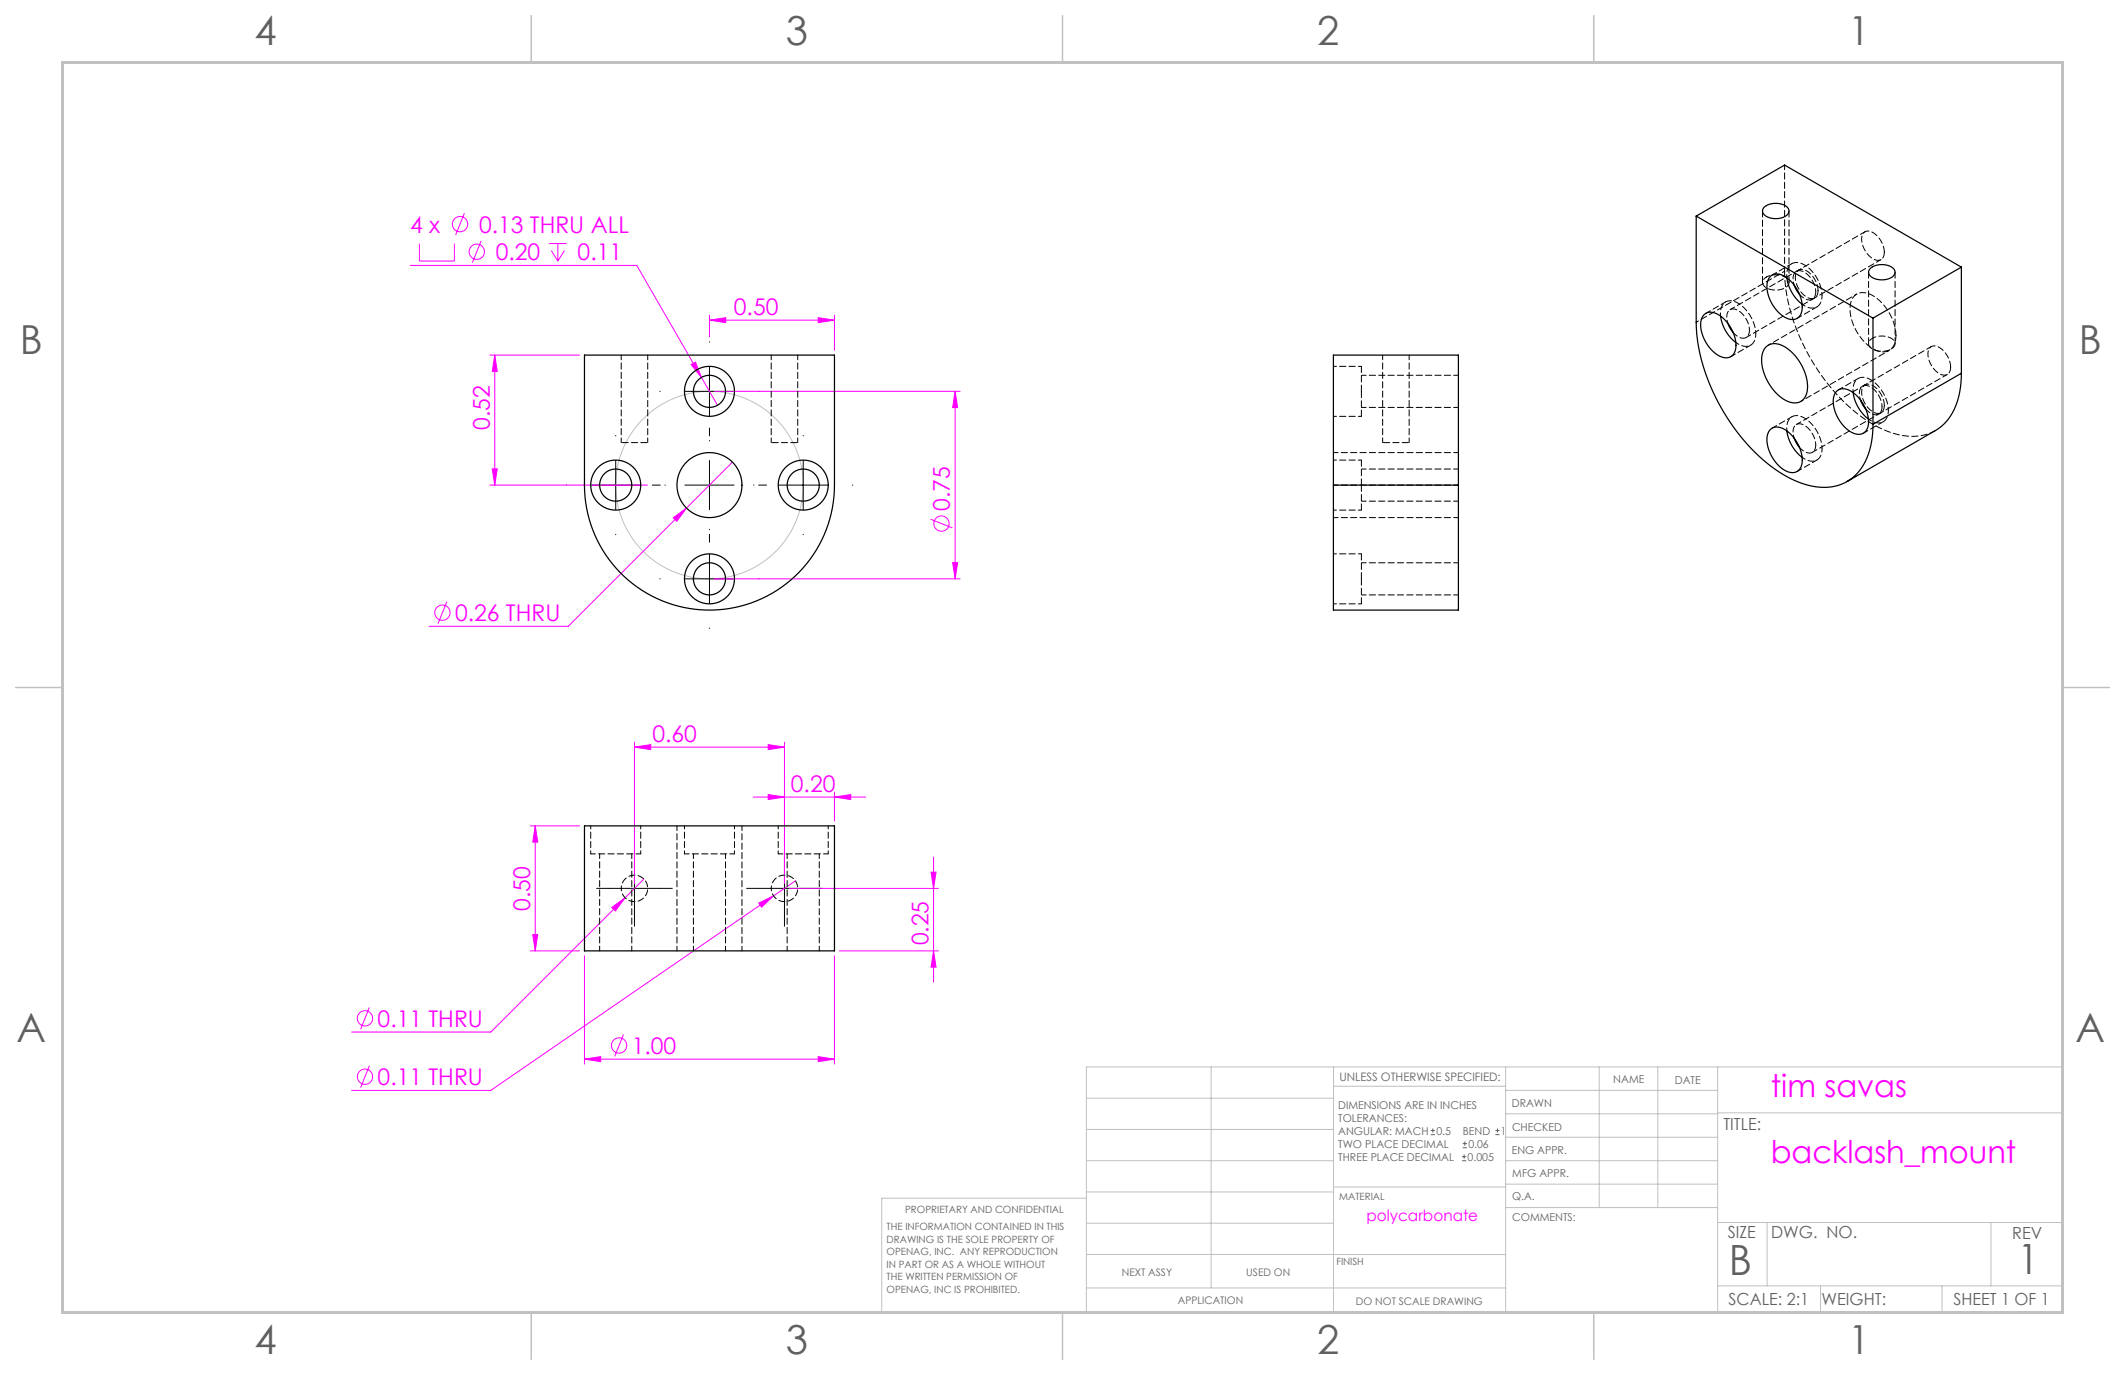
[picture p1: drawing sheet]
<svg xmlns="http://www.w3.org/2000/svg" width="432mm" height="279mm" viewBox="0 0 432 279" stroke-linecap="round" stroke-linejoin="round" font-family="sans-serif">
<g fill="none" stroke="#f0f" stroke-width=".2">
<path d="M83.4 53.9h46l16.4 28.4M85.2 49.5v3.5h7.1v-3.5M94.4 43.3l-1.8 4.5M97.8 48.9l-1.8 4.5M111.6 49.5h3.5M112 50.9l1.4 2.1M113.4 49.5v3.5M114.7 50.9l-1.3 2.1M99.5 72.2h18.3M100.5 72.2v26.4M100.5 72.2l.5 3.3h-1zM140.4 74.1l.9-.5 1.2 3.1z"/>
<path d="M144.2 65.1l3.3-.6v1.1zM144.2 64.1v4.3M144.2 65.1h25.4M145.2 79.5h49.9M166.3 64.5l3.3 .6-3.3 .5zM169.6 64.1v7.1M194.1 79.5l.5 3.3h-1zM194.1 79.5v38.1M99.5 98.6h32.1M100 95.3h1l-.5 3.3zM148.8 93.9l-33.3 33.4h-28.3M136.8 105.2l2.7-2-2 2.7z"/>
<path d="M145.2 117.6h49.9M189.1 105.5l4.4 1.8M193.6 114.3h1l-.5 3.3zM90.8 122.3l-1.8 4.4M128.9 151.8l3.3-.5v1zM128.9 150.8v28.7M128.9 151.8h30.5M156.1 151.3l3.3 .5-3.3 .5zM159.4 150.8v28.7M107.8 167.8h10M108.8 167.8v25.4M108.8 167.8l.5 3.3h-1z"/>
<path d="M130.8 178.6l-31.1 31.1h-28.2M153.1 162h22.8M156.1 161.5l3.3 .5-3.3 .5zM161.6 179l-61.9 42.6h-28.2M169.6 162l3.3-.5v1zM169.6 161v5.8M189.2 177.2h1l-.5 3.3zM189.7 174.2v25.4M107.8 193.2h10M108.3 189.9h1l-.5 3.3zM118.8 194.2v22M124.3 184.4l2.7-2-2 2.7z"/>
<path d="M154.2 183.5l3-1.5-2.4 2.3zM160.4 180.5h30.3M169.6 194.2v22M170.6 193.2h20.1M189.7 193.2l.5 3.3h-1zM75.1 204.7l-1.8 4.5M75.1 216.6l-1.8 4.4M118.8 215.2l3.3-.5v1zM118.8 215.2h50.8M126.7 210.2l-1.8 4.5M166.3 214.7l3.3 .5-3.3 .5z"/>
<circle cx="93.5" cy="45.5" r="1.56"/>
<circle cx="96.9" cy="51.2" r="1.56"/>
<circle cx="191.3" cy="106.4" r="1.56"/>
<circle cx="89.9" cy="124.5" r="1.56"/>
<circle cx="74.2" cy="206.9" r="1.56"/>
<circle cx="74.2" cy="218.8" r="1.56"/>
<circle cx="125.8" cy="212.4" r="1.56"/>
</g>
<path d="M290.7 230.6h.9M290.7 229.7h.9M291.2 229.3v.8M297.1 235.9h.8M297.1 235h.8M297.2 233.2h.9M297.2 232.4h.9M297.5 234.6v.8M297.7 232v.8M303.9 230.6h.8M303.9 229.7h.8M304.3 229.3v.8" fill="none" stroke="#606060" stroke-width=".2"/>
<g fill="none" stroke="#c0c0c0" stroke-width=".2">
<path d="M246.1 216.8v44.9M271 216.8v49.9M305.9 216.8v49.9M325 216.8v28.6M336.9 216.8v28.6M349 216.8v49.9M220.8 235.9h50.2M220.8 229.5h50.2M220.8 223.2h50.2M271 220.7h34.9M305.9 231.1h43.1M305.9 226.3h43.1"/>
<path d="M305.9 221.6h43.1M305.9 235.9h43.1M349 226.1h70.1M220.8 243.5h-41.6v23.2h239.9v-49.9h-198.3v49.9M220.8 254.9h85.1M220.8 248.6h50.2M220.8 242.2h50.2M271 241.2h35.1M305.9 240.6h43.1M306.1 245.4h42.9M349 248.4h70.1M359.1 248.4v12.9"/>
<path d="M404.6 248.4v12.9M220.8 261.7h85.1M349 261.3h70.1M369.9 261.3v5.4M394.6 261.3v5.4"/>
<circle cx="144.2" cy="98.6" r="19.1"/>
</g>
<g fill="none" stroke="#000" stroke-width=".2" stroke-dasharray="15.2 1.3 1.3 1.3">
<path d="M134.2 79.5h-.1M144.2 69.5v-.1M154.2 79.5h.1M115.1 98.6h-.1M125.1 88.6v-.1M134.2 98.6h-1.6M135.1 98.6h.1M144.2 88.6v-1.6M144.2 89.5v.1M153.2 98.6h-.1M154.2 98.6h1.6M163.2 88.6v-.1"/>
<path d="M173.2 98.6h.1M125.1 108.6v.1M134.2 117.6h-.1M144.2 108.6v1.6M144.2 107.6v-.1M154.2 117.6h.1M163.2 108.6v.1M144.2 127.6v.1M128.9 175.5v-2.7M159.4 175.5v-2.7M123.9 180.5h-2.7M128.9 185.5v2.7"/>
<path d="M133.9 180.5h2.7M154.4 180.5h-2.7M159.4 185.5v2.7M164.4 180.5h2.7"/>
</g>
<g fill="none" stroke="#000" stroke-width=".2">
<path d="M139.2 79.5h10M144.2 74.5v10M120.1 98.6h10M125.1 93.6v10M139.2 98.6h10M144.2 93.6v10M158.2 98.6h10M163.2 93.6v10M139.2 117.6h10M144.2 112.6v10M128.9 175.5v10M159.4 175.5v10"/>
<path d="M123.9 180.5h10M154.4 180.5h10"/>
</g>
<path d="M107.9 3.2v9.5M215.9 3.2v9.5M323.8 3.2v9.5M3.2 139.7h9.5M419.1 139.7h9.5M107.9 266.7v9.5M215.9 266.7v9.5M323.8 266.7v9.5" fill="none" stroke="#c0c0c0" stroke-width=".3"/>
<path d="M12.7 12.7h406.4v254h-406.4z" fill="none" stroke="#c0c0c0" stroke-width=".6"/>
<g fill="#f0f">
<path d="M193.6 114.3h1l-.5 3.3zM194.1 79.5l.5 3.3h-1z"/>
<path d="M140.4 74.1l2.1 2.6-1.2-3.1zM136.8 105.2l.7 .7 2-2.7zM144.2 65.1l3.3-.6v1.1zM166.3 64.5l3.3 .6-3.3 .5zM118.8 215.2l3.3-.5v1zM166.3 214.7l3.3 .5-3.3 .5zM124.3 184.4l.7 .7 2-2.7zM154.2 183.5l.6 .8 2.4-2.3zM156.1 161.5l3.3 .5-3.3 .5zM169.6 162l3.3-.5v1zM128.9 151.8l3.3-.5v1zM156.1 151.3l3.3 .5-3.3 .5z"/>
<path d="M100 95.3h1l-.5 3.3zM100.5 72.2l.5 3.3h-1z"/>
<path d="M108.8 167.8l.5 3.3h-1zM108.3 189.9h1l-.5 3.3zM189.2 177.2h1l-.5 3.3zM189.7 193.2l.5 3.3h-1z"/>
</g>
<g fill="none" stroke="#000" stroke-width=".25">
<path d="M344.7 43.9v21.6a39.7 39.7 0 0 0 10.4 24.8 26 26 0 0 0 12.8 8.4 9.5 9.5 0 0 0 12-7.3l.5-2.5 .2-2.7M344.7 43.9l35.9 20.7M344.7 43.9l17.9-10.4 36 20.8M358.5 42.1a3.7 3.7 0 0 1 4.9 .2 1.36 1.36 0 0 1-1.3 1.9 3.4 3.4 0 0 1-3.9-1l-.1-.4zM359.8 56.1a2.6 2.6 0 0 1 3.3 .3 7.4 7.4 0 0 1 3 7.1 2.08 2.08 0 0 1-3.4 1 7.5 7.5 0 0 1-3.5-7.3zM363.1 56.4a8.2 8.2 0 0 0 3.1 5.4M364.6 57.9l.5 1.1 .6 .8M380 54.6a3.7 3.7 0 0 1 4.9 .2 1.36 1.36 0 0 1-1.2 1.9 3.4 3.4 0 0 1-3.9-1.1v-.6zM398.6 54.3l-18 10.3M398.6 54.3v21.5M118.8 72.2h50.8v26.4a25.4 25.4 0 0 1-25.4 25.4 25.4 25.4 0 0 1-25.4-25.4zM346.3 63.9a2.6 2.6 0 0 1 3.3 .3 7.4 7.4 0 0 1 3 7.1 2.08 2.08 0 0 1-3.3 1 7.5 7.5 0 0 1-3.6-7.3z"/>
<path d="M349.6 64.2a8.2 8.2 0 0 0 3.1 5.4M351.1 65.7l.5 1.1 .6 .8M358.9 70.5a3.3 3.3 0 0 1 4.4 .4 10 10 0 0 1 3.9 8.6 2.62 2.62 0 0 1-3.9 2.1 9.9 9.9 0 0 1-5.3-9.4l.3-.8zM373.3 79.4a2.6 2.6 0 0 1 3.3 .4 7.4 7.4 0 0 1 2.9 7.1 2.08 2.08 0 0 1-3.3 .9 7.5 7.5 0 0 1-3.6-7.2zM376.6 79.8a8.2 8.2 0 0 0 3.1 5.4M380.6 64.6v21.6M398.6 75.8a13.8 13.8 0 0 1-4.1 10.8l-1.2 .9-18 10.3M398.6 75.8l-18 10.4M270.9 98.6v25.4h25.4v-25.4M270.9 98.6v-26.4h25.4v26.4M270.9 98.6h25.4M359.8 87.2a2.6 2.6 0 0 1 3.3 .4 7.4 7.4 0 0 1 3 7 2.08 2.08 0 0 1-3.4 1 7.5 7.5 0 0 1-3.5-7.3z"/>
<path d="M363.1 87.6a8.2 8.2 0 0 0 3.1 5.3M364.6 89l.5 1.2 .6 .7M378 81.3l.6 1.1 .5 .7M118.8 167.8h50.8v25.4h-50.8z"/>
<circle cx="144.2" cy="79.5" r="5.1"/>
<circle cx="144.2" cy="79.5" r="3.3"/>
<circle cx="125.1" cy="98.6" r="5.1"/>
<circle cx="125.1" cy="98.6" r="3.3"/>
<circle cx="144.2" cy="98.6" r="6.6"/>
<circle cx="163.2" cy="98.6" r="5.1"/>
<circle cx="163.2" cy="98.6" r="3.3"/>
<circle cx="144.2" cy="117.6" r="5.1"/>
<circle cx="144.2" cy="117.6" r="3.3"/>
</g>
<path d="M126.2 89.9h5.4M156.7 89.9h5.4M281 89.9h5.3" fill="none" stroke="#000" stroke-width=".2" stroke-dasharray="1.3 .6" stroke-dashoffset="-.2"/>
<g fill="none" stroke="#000" stroke-width=".2" stroke-dasharray="1.3 .6" stroke-dashoffset=".3">
<path d="M362.6 33.5v21.6M126.2 72.2v17.7M156.7 72.2v17.7M281 72.2v17.7M296.3 76.3h-19.7M131.6 89.9v-17.7M162.1 89.9v-17.7M270.9 98.6h25.4M276.6 82.8h19.7M286.3 89.9v-17.7M296.3 95.3h-19.7M296.3 92h-25.4"/>
<path d="M270.9 105.2h25.4M276.6 101.8h19.7M296.3 114.4h-19.7M276.6 120.9h19.7M120 173.5h10.2M121.9 173.5v19.7M137.6 167.8v25.4M139.1 173.5h10.1M140.9 173.5v19.7M158.1 173.5h10.2M160 173.5v19.7M128.4 193.2v-19.7"/>
<path d="M147.4 193.2v-19.7M150.8 193.2v-25.4M166.5 193.2v-19.7"/>
</g>
<g fill="none" stroke="#000" stroke-width=".2" stroke-dasharray="1.3 .6">
<path d="M358.1 42.9v14.5M363.5 57.4v-14.5M369.4 59a4.5 4.5 0 0 0-3.3-4.3 1.59 1.59 0 0 0-1.2 2.2 4.5 4.5 0 0 0 3.2 3.8 1.36 1.36 0 0 0 1.3-1.7M379.7 55.3v14.5M382.9 51.3a4.5 4.5 0 0 0-3.4-4.4 1.59 1.59 0 0 0-1.2 2.2 4.5 4.5 0 0 0 3.2 3.8 1.36 1.36 0 0 0 1.4-1.6M276.6 79.5v-5.1M385.1 69.8v-14.5M396.4 74.6a4.5 4.5 0 0 0-3.4-4.3 1.59 1.59 0 0 0-1.2 2.2 4.5 4.5 0 0 0 3.2 3.7 1.36 1.36 0 0 0 1.4-1.6M276.6 98.6v-5.1M276.6 84.6v-5.1M382.9 82.4a4.5 4.5 0 0 0-3.4-4.3 1.59 1.59 0 0 0-1.2 2.1 4.5 4.5 0 0 0 3.2 3.8 1.36 1.36 0 0 0 1.4-1.6M276.6 103.7v-5.1"/>
<path d="M276.6 117.6v-5.1M276.6 122.7v-5.1"/>
</g>
<g fill="none" stroke="#000" stroke-width=".2" stroke-dasharray="1.3 .6" stroke-dashoffset=".6">
<path d="M369 59.3a4.5 4.5 0 0 0-3.4-4.3 1.59 1.59 0 0 0-1.2 2.2l.2 .7M276.6 74.4h-5.7M355.5 67.1a4.5 4.5 0 0 0-3.4-4.3 1.59 1.59 0 0 0-1.2 2.2l.2 .7M356.8 67.8a7.5 7.5 0 0 0-4.6-6.6 2.06 2.06 0 0 0-2.6 2.3v.7M370.2 60a7.5 7.5 0 0 0-4.6-6.6 2.06 2.06 0 0 0-2.5 2.3v.7M270.9 84.6h5.7M276.6 93.5h-5.7M369 90.4a4.5 4.5 0 0 0-3.4-4.3 1.59 1.59 0 0 0-1.2 2.2l.2 .7M370.2 91.2a7.5 7.5 0 0 0-4.6-6.7 2.06 2.06 0 0 0-2.5 2.3v.8M382.4 82.6a4.5 4.5 0 0 0-3.3-4.3 1.59 1.59 0 0 0-1.2 2.2l.1 .8M383.7 83.4a7.5 7.5 0 0 0-4.6-6.7 2.06 2.06 0 0 0-2.6 2.3l.1 .8M270.9 103.7h5.7"/>
<path d="M276.6 112.5h-5.7M270.9 122.7h5.7M120 167.8v5.7M130.2 173.5v-5.7M139.1 167.8v5.7M149.2 173.5v-5.7M158.1 167.8v5.7M168.3 173.5v-5.7"/>
</g>
<path d="M126.2 180.5a2.69 2.69 0 0 1 4-2.4 2.69 2.69 0 0 1 .3 4.6 2.69 2.69 0 0 1-4.2-1.8l-.1-.4M156.7 180.5a2.69 2.69 0 0 1 3.9-2.4 2.69 2.69 0 0 1 .4 4.6 2.69 2.69 0 0 1-4.3-1.8v-.4" fill="none" stroke="#000" stroke-width=".2" stroke-dasharray="1.3 .6" stroke-dashoffset=".8"/>
<path d="M358.9 56.3a1.22 1.22 0 0 0-.7 1.3 1.22 1.22 0 0 0 1 1 3.5 3.5 0 0 0 4.3-.9 1.62 1.62 0 0 0-1.7-1.8 4.2 4.2 0 0 0-2.9 .4M352.7 69.6a2.36 2.36 0 0 0 3.8-.3l.3-1.5M366.2 61.8a2.36 2.36 0 0 0 3.7-.3l.3-1.5M380.5 68.7a1.22 1.22 0 0 0-.8 1.3 1.22 1.22 0 0 0 1.1 1.1 3.5 3.5 0 0 0 4.2-.9 1.62 1.62 0 0 0-1.7-1.8 4.2 4.2 0 0 0-2.8 .3M366.2 92.9a2.36 2.36 0 0 0 3.7-.3l.3-1.4M379.7 85.2a2.36 2.36 0 0 0 3.7-.3l.3-1.5" fill="none" stroke="#000" stroke-width=".2" stroke-dasharray="1.3 .6" stroke-dashoffset=".5"/>
<path d="M377.3 59.8l-18 10.3M344.7 65.5l17.9-10.4M365.9 81.6l18-10.4" fill="none" stroke="#000" stroke-width=".2" stroke-dasharray="1.3 .6" stroke-dashoffset=".7"/>
<path d="M362.6 55.1a39.7 39.7 0 0 0 10.5 24.9 25.9 25.9 0 0 0 12.7 8.3 10.3 10.3 0 0 0 7.5-.8" fill="none" stroke="#000" stroke-width=".2" stroke-dasharray="1.3 .6" stroke-dashoffset=".1"/>
<g fill="none" stroke="#000" stroke-width=".2" stroke-dasharray="1.3 .6" stroke-dashoffset=".2">
<path d="M364.1 53.6l-4 2.3M365.5 54.9l-13.9 8M365.7 59.8a2.15 2.15 0 0 0 2.8 .8l.3-.4 .2-.9M379 47.1l-14 8M350.6 61.4l-4 2.3M351.7 72.5l4-2.3M352.2 67.6a2.15 2.15 0 0 0 2.8 .8l.3-.4 .2-.9M354.8 68.6l14-8.1M365.2 64.7l4-2.3M368.3 60.8l13.9-8M377.6 76.9l-4 2.3M379 78.2l-14 8.1"/>
<path d="M385.3 68.2a9.9 9.9 0 0 0-5.7-8.6 2.64 2.64 0 0 0-3.7 2.7 9.8 9.8 0 0 0 5.7 9 2.64 2.64 0 0 0 3.6-2.7l.1-.4M392.4 70.4l-13.9 8.1M364.1 84.7l-4 2.3M365.2 95.8l4-2.3M365.7 90.9a2.15 2.15 0 0 0 2.8 .8l.3-.4 .2-.9M368.3 91.9l13.9-8M378.6 88l4.1-2.3M379.1 83.1a2.15 2.15 0 0 0 2.9 .9l.3-.5 .1-.9M381.8 84.1l13.9-8"/>
</g>
<g font-size="8.5" fill="#606060">
<text x="351.3" y="259">B</text>
<text x="410" y="258.9">1</text>
</g>
<g font-size="8.1" fill="#606060">
<text x="51.7" y="9">4</text>
<text x="159.7" y="9">3</text>
<text x="267.6" y="9">2</text>
<text x="375.6" y="9">1</text>
<text x="4" y="72">B</text>
<text x="422.4" y="72">B</text>
<text x="3.3" y="211.7">A</text>
<text x="421.7" y="211.7">A</text>
<text x="51.7" y="275.2">4</text>
<text x="159.7" y="275.2">3</text>
<text x="267.6" y="275.2">2</text>
<text x="375.6" y="275.2">1</text>
</g>
<g font-size="6.3" fill="#f0f">
<text x="359.8" y="222.9">tim savas</text>
<text x="359.8" y="236.4">backlash_mount</text>
</g>
<g font-size="4.7" fill="#f0f">
<text x="83.4" y="47.3">4 x</text>
<text x="97.3" y="47.3">0.13 THRU ALL</text>
<text x="100.7" y="52.9">0.20</text>
<text x="117.4" y="52.9">0.11</text>
<text x="149.1" y="64">0.50</text>
<text x="99.5" y="87.3" transform="rotate(-90 99.5 87.3)">0.52</text>
<text x="193" y="103.8" transform="rotate(-90 193 103.8)">0.75</text>
<text x="92.5" y="126.2">0.26 THRU</text>
<text x="132.6" y="150.8">0.60</text>
<text x="160.7" y="160.9">0.20</text>
<text x="107.8" y="185" transform="rotate(-90 107.8 185)">0.50</text>
<text x="188.7" y="192.1" transform="rotate(-90 188.7 192.1)">0.25</text>
<text x="76.7" y="208.6">0.11 THRU</text>
<text x="128.4" y="214.2">1.00</text>
<text x="76.7" y="220.5">0.11 THRU</text>
</g>
<g font-size="3.4" fill="#606060">
<text x="350.2" y="229.5">TITLE:</text>
<text x="351.1" y="251.6">SIZE</text>
<text x="359.9" y="251.6">DWG. NO.</text>
<text x="408.9" y="251.7">REV</text>
<text x="351.2" y="265.2">SCALE: 2:1</text>
<text x="370.1" y="265.3">WEIGHT:</text>
<text x="396.9" y="265.2">SHEET 1 OF 1</text>
</g>
<text font-size="3.2" fill="#f0f" x="277.7" y="248.2">polycarbonate</text>
<text font-size="2.4" fill="#606060" x="272.2" y="219.7">UNLESS OTHERWISE SPECIFIED:</text>
<g font-size="2.2" fill="#606060">
<text x="327.8" y="220.1">NAME</text>
<text x="340.3" y="220.2">DATE</text>
<text x="271.9" y="225.3">DIMENSIONS ARE IN INCHES</text>
<text x="271.9" y="227.9">TOLERANCES:</text>
<text x="307.2" y="224.9">DRAWN</text>
<text x="271.9" y="233.2">TWO PLACE DECIMAL</text>
<text x="271.9" y="230.6">ANGULAR: MACH</text>
<text x="291.9" y="230.6">0.5</text>
<text x="297.2" y="230.6">BEND</text>
<text x="298.4" y="233.2">0.06</text>
<text x="305" y="230.6">1</text>
<text x="307.3" y="229.8">CHECKED</text>
<text x="271.9" y="235.9">THREE PLACE DECIMAL</text>
<text x="298.2" y="235.9">0.005</text>
<text x="307.2" y="234.5">ENG APPR.</text>
<text x="307.3" y="239.2">MFG APPR.</text>
<text x="307.3" y="243.9">Q.A.</text>
<text x="307.3" y="248.1">COMMENTS:</text>
</g>
<g font-size="2.1" fill="#606060">
<text x="227.9" y="259.2">NEXT ASSY</text>
<text x="253.3" y="259.2">USED ON</text>
<text x="239.3" y="265">APPLICATION</text>
<text x="275.5" y="265.1">DO NOT SCALE DRAWING</text>
</g>
<g font-size="2" fill="#606060">
<text x="272.1" y="243.9">MATERIAL</text>
<text x="180.2" y="250">THE INFORMATION CONTAINED IN THIS</text>
<text x="183.9" y="246.4">PROPRIETARY AND CONFIDENTIAL</text>
<text x="180.2" y="252.5">DRAWING IS THE SOLE PROPERTY OF</text>
<text x="180.2" y="255.1">OPENAG, INC. ANY REPRODUCTION</text>
<text x="180.2" y="257.6">IN PART OR AS A WHOLE WITHOUT</text>
<text x="271.5" y="257">FINISH</text>
<text x="180.2" y="260.1">THE WRITTEN PERMISSION OF</text>
<text x="180.2" y="262.6">OPENAG, INC IS PROHIBITED.</text>
</g>
</svg>
